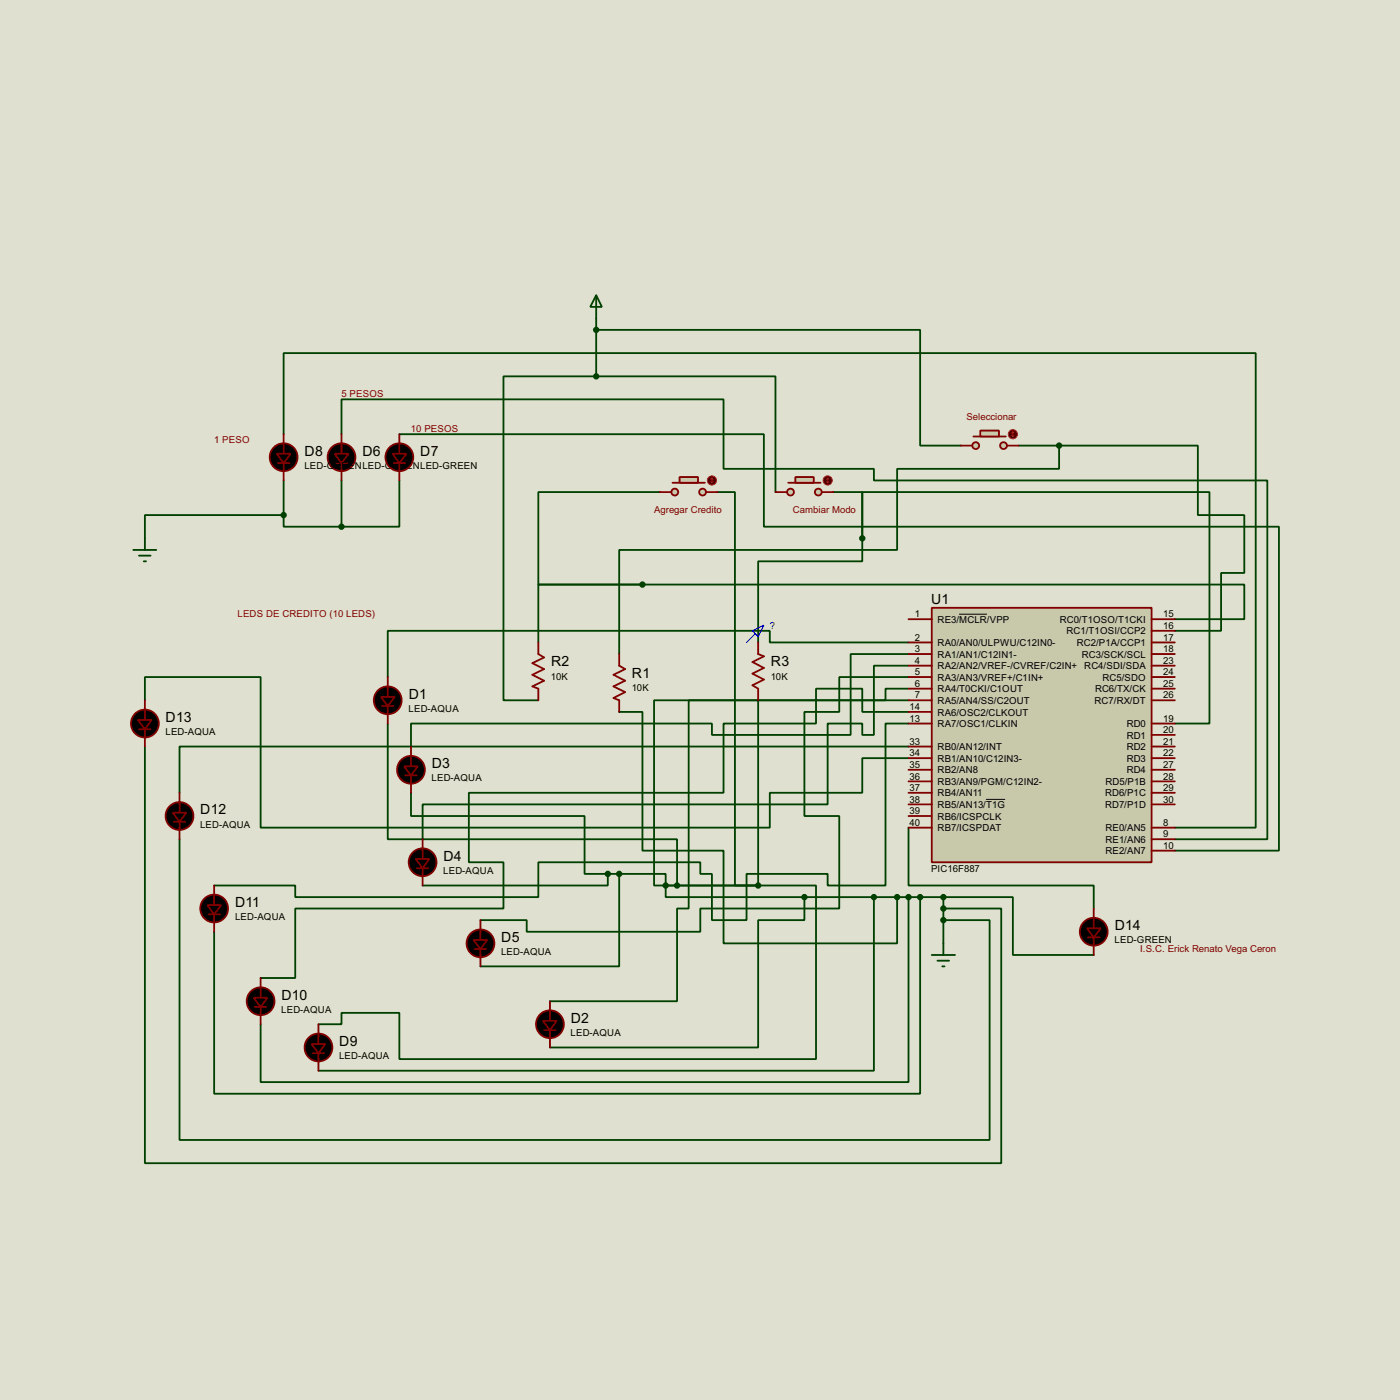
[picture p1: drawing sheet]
<svg xmlns="http://www.w3.org/2000/svg" width="307mm" height="307mm" viewBox="0 0 307 307" stroke-linecap="round" stroke-linejoin="round" font-family="sans-serif">
<path d="M0 0h307.3v307.3h-307.3z" fill="#e0e0d0"/>
<g fill="none" stroke="#004000" stroke-width=".4">
<path d="M130.9 72.4h71.1v25.4h8.9M130.9 69.9v12.7M62.3 95.3v-17.8h213.3v104.2h-17.7M75 95.3v-7.6h83.8v15.2h33v2.6h86.4v78.7h-20.3M87.7 95.3h80v20.3h113v71.1h-22.8M130.9 82.6h-20.4v71.1h7.7M130.9 82.6h39.3v25.4M223.6 97.8h8.9M232.5 97.8h30.4v15.3h10.2v12.7h-5.1v12.7h-10.1M232.5 97.8v5.1h-35.6v17.8h-61v22.9M62.3 113.1h-30.5v5.1M62.3 113.1v2.5h12.7"/>
<path d="M62.3 105.5v7.6M75 105.5v10.1M87.7 105.5v10.1h-12.7M144.8 108h-26.6v20.3h22.8M157.5 108h3.8v86.4h5.1M182.9 108h6.4v10.2M189.3 118.2v-10.2h76.2v50.8h-7.6M189.3 118.2v5h-22.9v17.8M141 128.3h132.1v7.6h-15.2M141 128.3h-22.8v12.7M31.8 153.7v-5.1h25.4v33.1h111.8v-7.7h20.3v-7.6h10.1M85.1 158.8v25.4h63.5v10.2"/>
<path d="M135.9 156.3h5.1v30.4h17.8v20.4h38.1v-10.2M166.4 153.7v40.7M199.4 143.6h-12.7v17.7h-30.4v-2.5h-66.1v5.1M199.4 146.1h-7.6v15.2h-2.5v-2.5h-7.6v17.8h-88.9v7.6M199.4 148.6h-15.2v7.7h-7.6v22.8h7.6v20.3h-30.5v5.1h-38.1v-2.5h-10.1M199.4 141h-30.4v-2.5h-83.9v10.1M199.4 151.2h-5v2.5h-43.2v45.7h-2.6v20.4h-27.9M199.4 153.7h-55.8v40.7h35.5v38.1h-91.4v-10.2h-12.7v2.5h-5.1M199.4 156.3h-10.1v-5.1h-10.2v7.6h-20.3v15.2h-55.9v15.3h7.6v10.1h-45.7v15.3h-7.6M199.4 158.8h-5v35.6h-12.7v-2.6h-17.8v10.2h-7.6v-10.2h-2.6v-2.5h-35.5v7.6h-53.4v-2.5h-17.8M31.8 163.9v91.4h188v-55.9h-12.7M90.2 174v5.1h38.1v12.7h5.1"/>
<path d="M199.4 163.9h-160v10.1M39.4 184.2v66h177.8v-48.2h-10.1M133.4 191.8v2.6h-40.6M133.4 191.8h2.5M135.9 191.8h10.2v2.6M135.9 191.8v20.3h-30.4M146.1 194.4v2.5h30.5M146.1 194.4h20.3M176.6 196.9v5.1h-10.2v27.9h-45.7M176.6 196.9h30.5M191.8 196.9v38.1h-121.9M199.4 196.9v40.6h-142.2v-12.7"/>
<path d="M199.4 181.7v12.7h40.7v5M202 196.9v43.2h-155v-35.6M207.1 196.9h15.2v12.7h17.8M207.1 196.9v10.2"/>
</g>
<path d="M204.5 133.4h48.3v55.9h-48.3z" fill="#c8c8aa" stroke="#800000" stroke-width=".4"/>
<g fill="none" stroke="#800000" stroke-width=".4">
<path d="M199.4 135.9h5.1M252.8 135.9h5.1M252.8 138.5h5.1M199.4 143.6h5.1M199.4 146.1h5.1M199.4 151.2h5.1M199.4 153.7h5.1M199.4 158.8h5.1M199.4 156.3h5.1M199.4 148.6h5.1M199.4 141h5.1M252.8 143.6h5.1"/>
<path d="M252.8 146.1h5.1M252.8 151.2h5.1M252.8 153.7h5.1M252.8 158.8h5.1M252.8 148.6h5.1M252.8 141h5.1M199.4 163.9h5.1M199.4 166.4h5.1M199.4 169h5.1M199.4 171.5h5.1M199.4 174h5.1M199.4 176.6h5.1"/>
<path d="M199.4 179.1h5.1M252.8 163.9h5.1M252.8 166.4h5.1M252.8 169h5.1M252.8 171.5h5.1M252.8 174h5.1M252.8 176.6h5.1M252.8 161.3h5.1M199.4 181.7h5.1M252.8 181.7h5.1M252.8 186.7h5.1M252.8 184.2h5.1"/>
</g>
<path d="M210.5 134.8h6.1M216.4 175.5h4.2" fill="none" stroke="#000" stroke-width=".22"/>
<g fill="#c8c8aa" stroke="#800000" stroke-width=".4">
<circle cx="154.2" cy="108" r=".75"/>
<circle cx="148.1" cy="108" r=".75"/>
</g>
<path d="M147.6 106h7.1" fill="none" stroke="#800000" stroke-width=".4"/>
<path d="M149.2 104.7h4v1.3h-4z" fill="#c8c8aa" stroke="#800000" stroke-width=".4"/>
<path d="M144.8 108h2.6M155 108h2.5" fill="none" stroke="#800000" stroke-width=".4"/>
<circle cx="156.2" cy="105.5" r="1" fill="#400000" stroke="#f00" stroke-width=".22"/>
<path d="M156 105.7l.3 .3M156.3 105v1M156.3 105l-.3 .2M156.3 105l.2 .2M156.5 105.7l-.2 .3" fill="none" stroke="#f00" stroke-width=".22"/>
<path d="M130.9 64.8l1.2 2.6h-2.5zM130.9 64.8v5.1M204.5 209.6h5.1M205.8 210.9h2.5M206.8 212.1h.5M207.1 207.1v2.5" fill="none" stroke="#004000" stroke-width=".4"/>
<g fill="#c8c8aa" stroke="#800000" stroke-width=".4">
<circle cx="179.6" cy="108" r=".75"/>
<circle cx="173.5" cy="108" r=".75"/>
</g>
<path d="M173 106h7.1" fill="none" stroke="#800000" stroke-width=".4"/>
<path d="M174.6 104.7h4v1.3h-4z" fill="#c8c8aa" stroke="#800000" stroke-width=".4"/>
<path d="M170.2 108h2.6M180.4 108h2.5" fill="none" stroke="#800000" stroke-width=".4"/>
<circle cx="181.6" cy="105.5" r="1" fill="#400000" stroke="#f00" stroke-width=".22"/>
<path d="M181.4 105.7l.3 .3M181.7 105v1M181.7 105l-.3 .2M181.7 105l.2 .2M181.9 105.7l-.2 .3" fill="none" stroke="#f00" stroke-width=".22"/>
<path d="M165.2 138.5l2.5-1.3-1.3 2.6zM165.7 139.2l-1.8 1.8" fill="none" stroke="#0000c0" stroke-width=".22"/>
<g fill="none" stroke="#800000" stroke-width=".4">
<path d="M62.3 95.3v4.3M75 95.3v4.3M87.7 95.3v4.3M61 101.7h2.6M62.3 101.7v3.8M73.7 101.7h2.6M75 101.7v3.8M86.4 101.7h2.6M87.7 101.7v3.8M31.8 153.7v4.3M83.9 155h2.5M85.1 148.6v4.4"/>
<path d="M85.1 155v3.8M118.2 141v2.6l1.2 .7-2.5 1.3 2.5 1.3-2.5 1.2 2.5 1.3-2.5 1.3 1.3 .5v2.5M166.4 141v2.6l1.3 .5-2.5 1.2 2.5 1.3-2.5 1.3 2.5 1.3-2.5 1.2 1.2 .8v2.5M30.5 160.1h2.6M31.8 160.1v3.8M39.4 174v4.4M89 170.2h2.5M90.2 163.9v4.3M90.2 170.2v3.8M38.2 180.4h2.5M39.4 180.4v3.8M47 194.4v4.3"/>
<path d="M91.5 190.6h2.5M92.8 184.2v4.3M92.8 190.6v3.8M45.8 200.7h2.5M47 200.7v3.8M57.2 214.7v4.3M104.2 208.3h2.5M105.5 202v4.3M105.5 208.3v3.8M120.7 219.8v4.3M55.9 221h2.6M57.2 221v3.8"/>
<path d="M68.6 231.2h2.6M69.9 224.8v4.4M69.9 231.2v3.8M119.4 226.1h2.6M120.7 226.1v3.8"/>
</g>
<g fill="#004000" stroke="#004000" stroke-width=".4">
<circle cx="141" cy="128.3" r=".5"/>
<circle cx="146.1" cy="194.4" r=".5"/>
<circle cx="130.8" cy="82.6" r=".5"/>
<circle cx="189.2" cy="118.2" r=".5"/>
<circle cx="166.4" cy="194.4" r=".5"/>
<circle cx="133.4" cy="191.8" r=".5"/>
<circle cx="135.9" cy="191.8" r=".5"/>
<circle cx="148.6" cy="194.4" r=".5"/>
<circle cx="176.5" cy="196.9" r=".5"/>
</g>
<g fill="#000" stroke="#800000" stroke-width=".4">
<path d="M60.8 99.6h3l-1.5 2.1zM73.5 99.6h3l-1.5 2.1zM86.2 99.6h3l-1.5 2.1zM83.6 153h3.1l-1.6 2zM30.3 158h3l-1.5 2.1zM88.7 168.2h3l-1.5 2zM37.9 178.4h3l-1.5 2zM91.2 188.5h3.1l-1.5 2.1zM45.5 198.7h3.1l-1.6 2zM103.9 206.3h3.1l-1.5 2zM55.7 219h3l-1.5 2zM68.4 229.2h3l-1.5 2z"/>
<path d="M119.2 224.1h3l-1.5 2z"/>
<circle cx="62.2" cy="100.4" r="3.1"/>
<circle cx="74.9" cy="100.4" r="3.1"/>
<circle cx="87.6" cy="100.4" r="3.1"/>
<circle cx="31.8" cy="158.8" r="3.1"/>
<circle cx="85.1" cy="153.7" r="3.1"/>
<circle cx="39.4" cy="179.1" r="3.1"/>
<circle cx="90.2" cy="169" r="3.1"/>
<circle cx="47" cy="199.4" r="3.1"/>
<circle cx="92.7" cy="189.3" r="3.1"/>
<circle cx="57.2" cy="219.8" r="3.1"/>
<circle cx="105.4" cy="207.1" r="3.1"/>
<circle cx="69.9" cy="229.9" r="3.1"/>
<circle cx="120.7" cy="224.8" r="3.1"/>
</g>
<g fill="#c8c8aa" stroke="#800000" stroke-width=".4">
<circle cx="220.2" cy="97.8" r=".75"/>
<circle cx="214.1" cy="97.8" r=".75"/>
</g>
<path d="M213.7 95.8h7.1" fill="none" stroke="#800000" stroke-width=".4"/>
<path d="M215.2 94.5h4.1v1.3h-4.1z" fill="#c8c8aa" stroke="#800000" stroke-width=".4"/>
<path d="M210.9 97.8h2.5M221 97.8h2.6" fill="none" stroke="#800000" stroke-width=".4"/>
<circle cx="222.3" cy="95.3" r="1" fill="#400000" stroke="#f00" stroke-width=".22"/>
<path d="M222.1 95.6l.2 .2M222.3 94.8v1M222.3 94.8l-.2 .3M222.3 94.8l.3 .3M222.6 95.6l-.3 .2" fill="none" stroke="#f00" stroke-width=".22"/>
<g fill="#004000" stroke="#004000" stroke-width=".4">
<circle cx="191.8" cy="196.9" r=".5"/>
<circle cx="199.4" cy="196.9" r=".5"/>
<circle cx="201.9" cy="196.9" r=".5"/>
<circle cx="207" cy="202" r=".5"/>
<circle cx="207" cy="199.4" r=".5"/>
<circle cx="62.2" cy="113.1" r=".5"/>
<circle cx="74.9" cy="115.6" r=".5"/>
<circle cx="130.8" cy="72.4" r=".5"/>
<circle cx="232.4" cy="97.8" r=".5"/>
<circle cx="196.9" cy="196.9" r=".5"/>
<circle cx="207" cy="196.9" r=".5"/>
</g>
<path d="M31.8 118.2v2.5M29.3 120.7h5M30.5 122h2.6M31.6 123.2h.5" fill="none" stroke="#004000" stroke-width=".4"/>
<path d="M135.9 143.6v2.5l1.3 .8-2.5 1.2 2.5 1.3-2.5 1.3 2.5 1.2-2.5 1.3 1.2 .5v2.6M240.1 199.4v4.4M238.8 205.8h2.6M240.1 205.8v3.8" fill="none" stroke="#800000" stroke-width=".4"/>
<g fill="#000" stroke="#800000" stroke-width=".4">
<path d="M238.6 203.8h3l-1.5 2z"/>
<circle cx="240" cy="204.5" r="3.1"/>
</g>
<g font-size="3.5">
<text x="66.9" y="100">D8</text>
<text x="79.6" y="100">D6</text>
<text x="92.3" y="100">D7</text>
<text x="204.4" y="132.6">U1</text>
<text x="121" y="146.3">R2</text>
<text x="138.7" y="148.8">R1</text>
<text x="169.2" y="146.3">R3</text>
<text x="89.7" y="153.4">D1</text>
<text x="36.4" y="158.5">D13</text>
<text x="94.8" y="168.6">D3</text>
<text x="44" y="178.8">D12</text>
<text x="97.3" y="188.9">D4</text>
<text x="51.6" y="199.1">D11</text>
<text x="110" y="206.7">D5</text>
<text x="244.7" y="204.2">D14</text>
<text x="61.8" y="219.4">D10</text>
<text x="125.3" y="224.5">D2</text>
<text x="74.5" y="229.6">D9</text>
</g>
<g font-size="2.4" fill="#800000">
<text x="75" y="87.1">5 PESOS</text>
<text x="90.2" y="94.8">10 PESOS</text>
<text x="212.1" y="92.2">Seleccionar</text>
<text x="47" y="97.3">1 PESO</text>
<text x="143.6" y="112.5">Agregar Credito</text>
<text x="174" y="112.5">Cambiar Modo</text>
<text x="52.1" y="135.4">LEDS DE CREDITO (10 LEDS)</text>
<text x="250.2" y="209.1">I.S.C. Erick Renato Vega Ceron</text>
</g>
<g font-size="2.4">
<text x="66.8" y="102.9">LED-GR</text>
<text x="75" y="102.9">EENLED-GR</text>
<text x="87.7" y="102.9">EENLED-GREEN</text>
<text x="200.8" y="135.5">1</text>
<text x="205.8" y="136.7">RE3/MCLR/VPP</text>
<text x="232.6" y="136.7">RC0/T1OSO/T1CKI</text>
<text x="255.3" y="135.5">15</text>
<text x="200.8" y="143.2">3</text>
<text x="200.8" y="140.6">2</text>
<text x="205.8" y="141.8">RA0/AN0/ULPWU/C12IN0-</text>
<text x="234.1" y="139.3">RC1/T1OSI/CCP2</text>
<text x="236.3" y="141.8">RC2/P1A/CCP1</text>
<text x="255.3" y="143.2">18</text>
<text x="255.3" y="140.6">17</text>
<text x="255.3" y="138.1">16</text>
<text x="120.9" y="149.2">10K</text>
<text x="169.2" y="149.2">10K</text>
<text x="200.8" y="145.7">4</text>
<text x="200.8" y="148.2">5</text>
<text x="205.8" y="144.4">RA1/AN1/C12IN1-</text>
<text x="205.8" y="146.9">RA2/AN2/VREF-/CVREF/C2IN+ RC4/SDI/SDA</text>
<text x="205.8" y="149.4">RA3/AN3/VREF+/C1IN+</text>
<text x="237.4" y="144.4">RC3/SCK/SCL</text>
<text x="242" y="149.4">RC5/SDO</text>
<text x="255.3" y="145.7">23</text>
<text x="255.3" y="148.2">24</text>
<text x="138.7" y="151.7">10K</text>
<text x="199.7" y="155.9">14</text>
<text x="200.8" y="150.8">6</text>
<text x="200.8" y="153.3">7</text>
<text x="205.8" y="152">RA4/T0CKI/C1OUT</text>
<text x="205.8" y="154.5">RA5/AN4/SS/C2OUT</text>
<text x="240.2" y="154.5">RC7/RX/DT</text>
<text x="240.3" y="152">RC6/TX/CK</text>
<text x="255.3" y="153.3">26</text>
<text x="255.3" y="150.8">25</text>
<text x="36.3" y="161.4">LED-AQUA</text>
<text x="89.7" y="156.3">LED-AQUA</text>
<text x="199.7" y="158.4">13</text>
<text x="205.8" y="159.6">RA7/OSC1/CLKIN</text>
<text x="205.8" y="157.1">RA6/OSC2/CLKOUT</text>
<text x="247.3" y="159.6">RD0</text>
<text x="255.3" y="160.9">20</text>
<text x="255.3" y="158.4">19</text>
<text x="199.7" y="163.5">33</text>
<text x="199.7" y="166">34</text>
<text x="205.8" y="164.7">RB0/AN12/INT</text>
<text x="205.8" y="167.2">RB1/AN10/C12IN3-</text>
<text x="247.3" y="167.2">RD3</text>
<text x="247.3" y="164.7">RD2</text>
<text x="247.3" y="162.1">RD1</text>
<text x="255.3" y="166">22</text>
<text x="255.3" y="163.5">21</text>
<text x="94.7" y="171.5">LED-AQUA</text>
<text x="199.7" y="168.6">35</text>
<text x="199.7" y="173.6">37</text>
<text x="199.7" y="171.1">36</text>
<text x="205.8" y="169.8">RB2/AN8</text>
<text x="205.8" y="172.3">RB3/AN9/PGM/C12IN2-</text>
<text x="242.6" y="172.3">RD5/P1B</text>
<text x="247.3" y="169.8">RD4</text>
<text x="255.3" y="171.1">28</text>
<text x="255.3" y="173.6">29</text>
<text x="255.3" y="168.6">27</text>
<text x="199.7" y="178.7">39</text>
<text x="199.7" y="176.2">38</text>
<text x="205.8" y="179.9">RB6/ICSPCLK</text>
<text x="205.8" y="177.4">RB5/AN13/T1G</text>
<text x="205.8" y="174.8">RB4/AN11</text>
<text x="242.5" y="174.8">RD6/P1C</text>
<text x="242.5" y="177.4">RD7/P1D</text>
<text x="255.3" y="176.2">30</text>
<text x="43.9" y="181.7">LED-AQUA</text>
<text x="199.7" y="181.3">40</text>
<text x="205.8" y="182.5">RB7/ICSPDAT</text>
<text x="242.6" y="185">RE1/AN6</text>
<text x="242.6" y="182.5">RE0/AN5</text>
<text x="255.3" y="183.8">9</text>
<text x="255.3" y="181.3">8</text>
<text x="97.3" y="191.8">LED-AQUA</text>
<text x="204.3" y="191.5">PIC16F887</text>
<text x="242.6" y="187.5">RE2/AN7</text>
<text x="255.3" y="186.3">10</text>
<text x="51.6" y="202">LED-AQUA</text>
<text x="110" y="209.6">LED-AQUA</text>
<text x="244.6" y="207.1">LED-GREEN</text>
<text x="61.7" y="222.3">LED-AQUA</text>
<text x="125.2" y="227.4">LED-AQUA</text>
<text x="74.4" y="232.5">LED-AQUA</text>
</g>
<text font-size="2.4" fill="#0000c0" x="169" y="138">?</text>
</svg>
